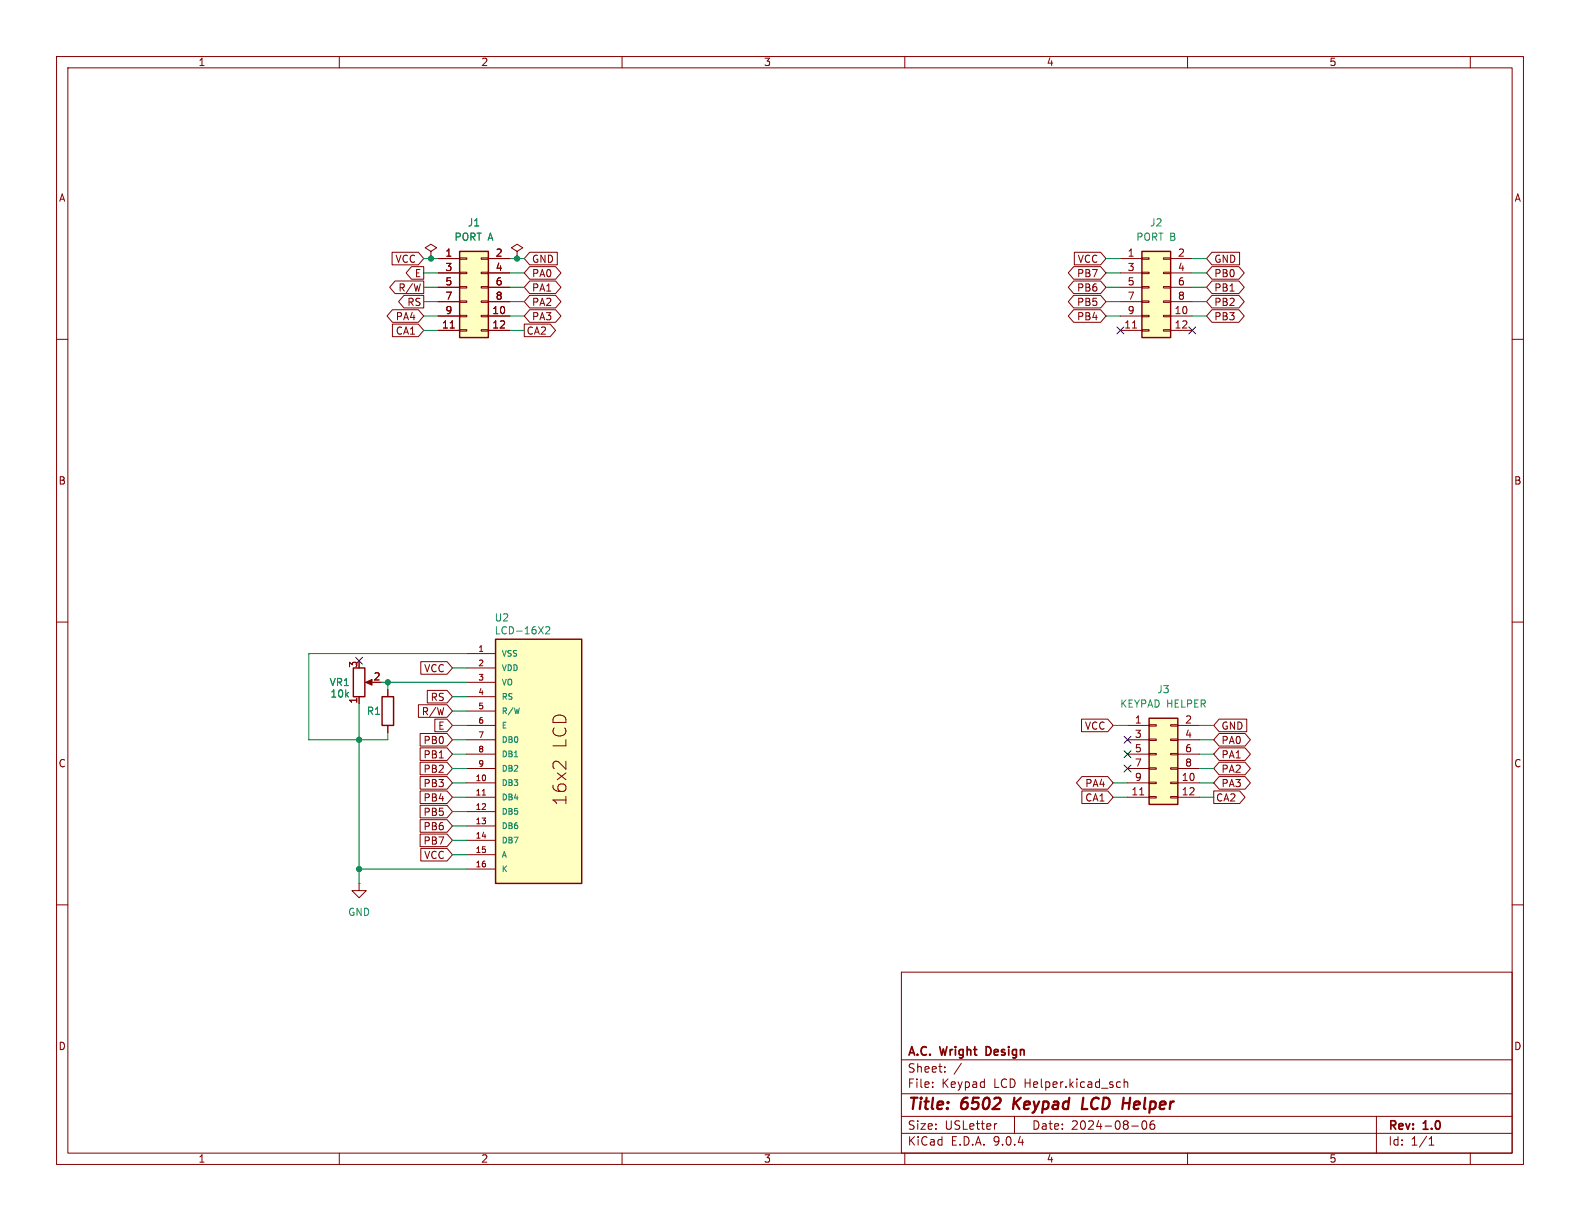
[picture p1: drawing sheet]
<svg xmlns="http://www.w3.org/2000/svg" width="279mm" height="216mm" viewBox="0 0 279 216" stroke-linecap="round" stroke-linejoin="round" font-family="sans-serif">
<g fill="none" stroke="#840000" stroke-width=".18">
<path d="M10 10h259.4v195.9h-259.4zM12 12h255.4v191.9h-255.4zM60 10v2M110 10v2M160 10v2M210 10v2M260 10v2M10 60h2M267.4 60h2M10 110h2M267.4 110h2M10 160h2"/>
<path d="M159.4 171.9h108v32h-108zM267.4 160h2M159.4 197.4h108M159.4 193.4h108M159.4 187.4h108M164.9 192.1v.2M164.9 191.4v.1M167.1 189.4v.2M167.1 188.7v.1M170 188l-1.3 1.9M176.3 198.7l-.3 .1M179.4 197.4v3"/>
<path d="M197.7 191.3l.4 .1M198.1 192.2l-.4 .1M198.8 191.4l.2-.1 .4 .1v.9M198.8 190.8v1.5M200.1 199.1h1.2M202.1 198.3a.81 .81 0 0 0 .3 1.4l.2-.2 .2-.4-.2-.8M203.6 198.3a1.17 1.17 0 0 0-.1 1.3h.6l.1-.6-.3-.2h-.4l-.1 .2M243.4 197.4v6.5M60 203.9v2M110 203.9v2M159.4 200.4h108M160 203.9v2"/>
<path d="M210 203.9v2M252.7 202.5h.9M252.7 201.4l.4-.4v1.5M260 203.9v2"/>
</g>
<path d="M179.4 194.1l-.3 2M180.5 194.1l-1.3 1.1M191.6 194.1l-.3 2h1M199.9 194.1l-.3 2" fill="none" stroke="#840000" stroke-width=".4"/>
<path d="M174.7 185.1h-.3v1.5h.3" fill="none" stroke="#840000" stroke-width=".3"/>
<path d="M87.6 113h15.3v43.2h-15.3z" fill="#ffffc2"/>
<path d="M87.6 113h15.3v43.2h-15.3z" fill="none" stroke="#840000" stroke-width=".25"/>
<g fill="none" stroke="#840000" stroke-width=".18">
<path d="M82.5 115.6h5.1M82.5 118.1h5.1M82.5 120.7h5.1M82.5 123.2h5.1M82.5 125.7h5.1M82.5 128.3h5.1M82.5 130.8h5.1M82.5 133.4h5.1M82.5 135.9h5.1M82.5 138.4h5.1M98 134.7l.2-.1 .6 .1M100.1 134.6v1.4"/>
<path d="M82.5 141h5.1M82.5 143.5h5.1M82.5 146.1h5.1M82.5 148.6h5.1M82.5 151.1h5.1M82.5 153.7h5.1M85.3 140.6h.6"/>
</g>
<path d="M96.5 110.9l.5-.1 .2 .4-.8 .9h.8" fill="none" stroke="#008484" stroke-width=".18"/>
<path d="M203.2 127h5.1v15.2h-5.1z" fill="#ffffc2"/>
<path d="M203.2 127h5.1v15.2h-5.1z" fill="none" stroke="#840000" stroke-width=".25"/>
<g fill="none" stroke="#840000" stroke-width=".18">
<path d="M199.4 128.3h3.8M199.4 130.8h3.8M199.4 133.4h3.8M199.4 135.9h3.8M199.4 138.4h3.8M203.2 128.1h1.3v.3h-1.3zM203.2 130.7h1.3v.2h-1.3zM203.2 133.2h1.3v.3h-1.3zM203.2 135.8h1.3v.2h-1.3zM203.2 138.3h1.3v.3h-1.3zM207 128.1h1.3v.3h-1.3zM207 130.7h1.3v.2h-1.3z"/>
<path d="M207 133.2h1.3v.3h-1.3zM207 135.8h1.3v.2h-1.3zM207 138.3h1.3v.3h-1.3zM208.3 128.3h3.8M208.3 130.8h3.8M208.3 133.4h3.8M208.3 135.9h3.8M208.3 138.4h3.8M199.4 141h3.8M201.5 140.6h.8M203.2 140.8h1.3v.3h-1.3zM207 140.8h1.3v.3h-1.3z"/>
<path d="M208.3 141h3.8"/>
</g>
<path d="M201.9 44.5h5.1v15.2h-5.1z" fill="#ffffc2"/>
<path d="M201.9 44.5h5.1v15.2h-5.1z" fill="none" stroke="#840000" stroke-width=".25"/>
<g fill="none" stroke="#840000" stroke-width=".18">
<path d="M76.2 44.5l1-.7-1-.6-1 .6 1 .7v1.2M76.2 45.7h.1M198.1 45.7h3.8M198.1 48.3h3.8M198.1 50.8h3.8M198.1 53.3h3.8M198.1 55.9h3.8M198.1 58.4h3.8M200.3 58h.7M201.9 45.6h1.3v.2h-1.3zM201.9 48.1h1.3v.3h-1.3zM201.9 50.7h1.3v.2h-1.3z"/>
<path d="M201.9 53.2h1.3v.3h-1.3zM201.9 55.8h1.3v.2h-1.3zM201.9 58.3h1.3v.2h-1.3zM205.7 45.6h1.3v.2h-1.3zM205.7 48.1h1.3v.3h-1.3zM205.7 50.7h1.3v.2h-1.3zM205.7 53.2h1.3v.3h-1.3zM205.7 55.8h1.3v.2h-1.3zM205.7 58.3h1.3v.2h-1.3zM207 45.7h3.8M207 48.3h3.8M207 50.8h3.8"/>
<path d="M207 53.3h3.8M207 55.9h3.8M207 58.4h3.8"/>
</g>
<path d="M81.3 44.5h5.1v15.2h-5.1z" fill="#ffffc2"/>
<path d="M81.3 44.5h5.1v15.2h-5.1zM62.5 118.1h2v5.1h-2zM67.6 123.2h2v5.1h-2z" fill="none" stroke="#840000" stroke-width=".25"/>
<g fill="none" stroke="#840000" stroke-width=".18">
<path d="M69.3 44.6h4.7l.9 1.1-.9 1.1h-4.7zM69.4 54.8h4.6l.9 1.1-.9 1.1h-4.6l-1-1.1zM69.4 57.3h4.6l.9 1.1-.9 1.1h-4.6zM69.9 49.7h5v2.2h-5l-1-1.1zM71.4 52.2h3.5v2.3h-3.5l-.9-1.2zM72.8 47.1h2.1v2.3h-2.1l-1-1.1zM76.2 45.7h.1M77.5 45.7h3.8M77.5 48.3h3.8M77.5 50.8h3.8M77.5 53.3h3.8M77.5 55.9h3.8"/>
<path d="M77.5 58.4h3.8M79.6 58h.7M81.3 45.6h1.2v.2h-1.2zM81.3 48.1h1.2v.3h-1.2zM81.3 50.7h1.2v.2h-1.2zM81.3 53.2h1.2v.3h-1.2zM81.3 55.8h1.2v.2h-1.2zM81.3 58.3h1.2v.2h-1.2zM85.1 45.6h1.3v.2h-1.3zM85.1 48.1h1.3v.3h-1.3zM85.1 50.7h1.3v.2h-1.3zM85.1 53.2h1.3v.3h-1.3z"/>
<path d="M85.1 55.8h1.3v.2h-1.3zM85.1 58.3h1.3v.2h-1.3zM86.4 45.7h3.8M86.4 48.3h3.8M86.4 50.8h3.8M86.4 53.3h3.8M86.4 55.9h3.8M86.4 58.4h3.8M91.4 44.5l1.1-.7-1.1-.6-1 .6 1 .7v1.2M91.4 45.7h.1M92.7 57.3h4.6l.9 1.1-.9 1.1h-4.6zM93.7 52.2h4.5l1 1.1-1 1.2h-4.5l-1-1.2z"/>
<path d="M93.7 49.7h4.5l1 1.1-1 1.1h-4.5l-1-1.1zM93.7 54.8h4.5l1 1.1-1 1.1h-4.5l-1-1.1zM93.7 44.6h4.8v2.2h-4.8l-1-1.1zM93.7 47.1h4.5l1 1.2-1 1.1h-4.5l-1-1.1zM189.9 47.1h4.7l1 1.2-1 1.1h-4.7l-1-1.1zM189.9 52.2h4.7l1 1.1-1 1.2h-4.7l-1-1.2zM189.9 54.8h4.7l1 1.1-1 1.1h-4.7l-1-1.1zM189.9 49.7h4.7l1 1.1-1 1.1h-4.7l-1-1.1zM190 44.6h4.6l1 1.1-1 1.1h-4.6zM214.3 47.1h4.8l.9 1.2-.9 1.1h-4.8l-.9-1.1zM214.3 44.6h4.9v2.2h-4.9l-.9-1.1zM214.3 49.7h4.8l.9 1.1-.9 1.1h-4.8l-.9-1.1z"/>
<path d="M214.3 54.8h4.8l.9 1.1-.9 1.1h-4.8l-.9-1.1zM214.3 52.2h4.8l.9 1.1-.9 1.2h-4.8l-.9-1.2zM74.4 117h4.7l.9 1.1-.9 1.1h-4.7zM63.5 123.2v1.3M65 120.7h1M68.6 121.9v1.3M68.6 128.3v1.2M74 124.6h5.1l.9 1.1-.9 1.1h-5.1zM74.3 129.7h4.8l.9 1.1-.9 1.1h-4.8zM74.3 134.8h4.8l.9 1.1-.9 1.1h-4.8zM74.3 137.3h4.8l.9 1.1-.9 1.1h-4.8zM74.3 139.9h4.8l.9 1.1-.9 1.1h-4.8z"/>
<path d="M74.3 132.2h4.8l.9 1.2-.9 1.1h-4.8zM75.6 122.1h3.5l.9 1.1-.9 1.1h-3.5zM76.9 127.2h2.2l.9 1.1-.9 1.1h-2.2zM191.3 127.2h4.6l.9 1.1-.9 1.1h-4.6zM191.3 137.3h4.6l.9 1.1-.9 1.1h-4.6l-.9-1.1zM191.3 139.9h4.6l.9 1.1-.9 1.1h-4.6zM214.6 139.9h4.6l1 1.1-1 1.1h-4.6zM215.6 129.7h4.6l.9 1.1-.9 1.1h-4.6l-1-1.1zM215.6 127.2h4.9v2.2h-4.9l-1-1.1zM215.6 132.2h4.6l.9 1.2-.9 1.1h-4.6l-1-1.1zM215.6 137.3h4.6l.9 1.1-.9 1.1h-4.6l-1-1.1zM215.6 134.8h4.6l.9 1.1-.9 1.1h-4.6l-1-1.1z"/>
<path d="M63.5 156.2v1.3h1.3l-1.3 1.3-1.3-1.3h1.3M63.5 156.2h.1M74.3 142.4h4.8l.9 1.1-.9 1.1h-4.8zM74.3 144.9h4.8l.9 1.2-.9 1.1h-4.8zM74.3 147.5h4.8l.9 1.1-.9 1.1h-4.8zM74.4 150h4.7l.9 1.1-.9 1.1h-4.7z"/>
</g>
<path d="M64.6 120.7l1.2-.6v1.1z" fill="#840000" stroke="#840000" stroke-width=".18"/>
<g fill="none" stroke="#008400" stroke-width=".18">
<path d="M74.9 53.3h2.6M74.9 58.4h2.6M74.9 48.3h2.6M74.9 50.8h2.6M74.9 55.9h2.6M74.9 45.7h2.6M90.2 53.3h2.5M90.2 58.4h2.5M90.2 48.3h2.5M90.2 50.8h2.5M90.2 55.9h2.5M90.2 45.7h2.5"/>
<path d="M195.6 53.3h2.5M195.6 48.3h2.5M195.6 50.8h2.5M195.6 55.9h2.5M195.6 45.7h2.5M210.8 53.3h2.6M210.8 48.3h2.6M210.8 50.8h2.6M210.8 55.9h2.6M210.8 45.7h2.6M80 118.1h2.5M82.5 115.6h-27.9v15.2h14v-1.3"/>
<path d="M63.5 124.5v31.7M67.3 120.7h15.2M68.6 120.7v1.2M80 135.9h2.5M80 138.4h2.5M80 130.8h2.5M80 133.4h2.5M80 128.3h2.5M80 125.7h2.5M80 123.2h2.5M196.8 138.4h2.6M196.8 128.3h2.6"/>
<path d="M212.1 135.9h2.5M212.1 138.4h2.5M212.1 130.8h2.5M212.1 133.4h2.5M212.1 128.3h2.5M63.5 153.7h19M80 141h2.5M80 151.1h2.5M80 143.5h2.5M80 146.1h2.5M80 148.6h2.5M196.8 141h2.6"/>
<path d="M212.1 141h2.5"/>
</g>
<path d="M197.5 57.8l1.2 1.2M198.7 57.8l-1.2 1.2M210.2 57.8l1.2 1.2M211.4 57.8l-1.2 1.2M62.9 116.2l1.2 1.2M64.1 116.2l-1.2 1.2M198.8 130.2l1.2 1.2M198.8 135.3l1.2 1.2M198.8 132.7l1.2 1.3M200 130.2l-1.2 1.2M200 135.3l-1.2 1.2M200 132.7l-1.2 1.3" fill="none" stroke="#000084" stroke-width=".18"/>
<g fill="#008400" stroke="#008400" stroke-width=".18">
<circle cx="91.4" cy="45.7" r=".46"/>
<circle cx="68.6" cy="120.7" r=".46"/>
<circle cx="76.2" cy="45.7" r=".46"/>
<circle cx="63.5" cy="130.8" r=".46"/>
<circle cx="63.5" cy="153.7" r=".46"/>
</g>
<g font-size="3.2" fill="#840000">
<text x="100.4" y="132.4" transform="rotate(-90 100.4 132.4)">LCD</text>
<text x="100.4" y="142.5" transform="rotate(-90 100.4 142.5)">16x2</text>
</g>
<g font-size="2.8" fill="#840000">
<text x="160.4" y="196.8">Title:</text>
<text x="170.1" y="196.8">6502</text>
<text x="180" y="196.8">Keypad</text>
<text x="193" y="196.8">LCD</text>
<text x="200.9" y="196.8">Helper</text>
</g>
<g font-size="2.1" fill="#840000">
<text x="160.4" y="189.9">Sheet:</text>
<text x="160.4" y="187.1">A.C.</text>
<text x="166.4" y="187.1">Wright</text>
<text x="175" y="187.1">Design</text>
<text x="160.4" y="192.6">File:</text>
<text x="166.5" y="192.6">Keypad</text>
<text x="175.8" y="192.6">LCD Helper.kicad_sch</text>
<text x="160.4" y="202.8">KiCad</text>
<text x="160.4" y="200">Size:</text>
<text x="167.1" y="200">USLetter</text>
<text x="168.1" y="202.8">E.D.A.</text>
<text x="175.7" y="202.8">9.0.4</text>
<text x="182.4" y="200">Date:</text>
<text x="189.4" y="200">2024-08-06</text>
<text x="245.4" y="200.2">Rev:</text>
<text x="245.4" y="202.8">Id:</text>
<text x="249.5" y="202.8">1/1</text>
<text x="251.8" y="200.2">1.0</text>
</g>
<g font-size="1.8" fill="#840000">
<text x="35" y="11.9">1</text>
<text x="85" y="11.9">2</text>
<text x="135" y="11.9">3</text>
<text x="185" y="11.9">4</text>
<text x="235" y="11.9">5</text>
<text x="10.3" y="35.9">A</text>
<text x="267.7" y="35.9">A</text>
<text x="69.8" y="46.7">VCC</text>
<text x="78.7" y="45.5">1</text>
<text x="87.6" y="45.5">2</text>
<text x="94" y="46.7">GND</text>
<text x="190.5" y="46.7">VCC</text>
<text x="199.3" y="45.5">1</text>
<text x="208.2" y="45.5">2</text>
<text x="214.6" y="46.7">GND</text>
<text x="70.4" y="51.8">R/W</text>
<text x="73.3" y="49.2">E</text>
<text x="78.7" y="48">3</text>
<text x="78.7" y="50.5">5</text>
<text x="78.7" y="53.1">7</text>
<text x="87.6" y="48">4</text>
<text x="87.6" y="50.5">6</text>
<text x="87.6" y="53.1">8</text>
<text x="94" y="51.8">PA1</text>
<text x="94" y="49.2">PA0</text>
<text x="190.4" y="49.2">PB7</text>
<text x="190.4" y="51.8">PB6</text>
<text x="199.3" y="48">3</text>
<text x="199.3" y="50.5">5</text>
<text x="199.3" y="53.1">7</text>
<text x="208.2" y="48">4</text>
<text x="208.2" y="50.5">6</text>
<text x="208.2" y="53.1">8</text>
<text x="214.6" y="49.2">PB0</text>
<text x="214.6" y="51.8">PB1</text>
<text x="69.9" y="56.8">PA4</text>
<text x="69.9" y="59.4">CA1</text>
<text x="71.9" y="54.3">RS</text>
<text x="78.1" y="58.2">11</text>
<text x="78.7" y="55.6">9</text>
<text x="87" y="55.6">10</text>
<text x="87" y="58.2">12</text>
<text x="93" y="59.4">CA2</text>
<text x="94" y="54.3">PA2</text>
<text x="94" y="56.8">PA3</text>
<text x="190.4" y="54.3">PB5</text>
<text x="190.4" y="56.8">PB4</text>
<text x="198.7" y="58.2">11</text>
<text x="199.3" y="55.6">9</text>
<text x="207.6" y="55.6">10</text>
<text x="207.6" y="58.2">12</text>
<text x="214.6" y="56.8">PB3</text>
<text x="214.6" y="54.3">PB2</text>
<text x="10.3" y="85.9">B</text>
<text x="267.7" y="85.9">B</text>
<text x="63.2" y="118.2" transform="rotate(-90 63.2 118.2)">3</text>
<text x="74.9" y="119.1">VCC</text>
<text x="63.2" y="124.5" transform="rotate(-90 63.2 124.5)">1</text>
<text x="66" y="120.4">2</text>
<text x="76.1" y="124.1">RS</text>
<text x="74.5" y="126.7">R/W</text>
<text x="74.8" y="131.8">PB0</text>
<text x="77.4" y="129.2">E</text>
<text x="191.7" y="129.2">VCC</text>
<text x="200.6" y="128">1</text>
<text x="200.6" y="130.6">3</text>
<text x="209.5" y="128">2</text>
<text x="209.5" y="130.6">4</text>
<text x="215.9" y="131.8">PA0</text>
<text x="215.9" y="129.2">GND</text>
<text x="10.3" y="135.9">C</text>
<text x="74.8" y="136.8">PB2</text>
<text x="74.8" y="134.3">PB1</text>
<text x="200.6" y="133.1">5</text>
<text x="200.6" y="135.6">7</text>
<text x="209.5" y="133.1">6</text>
<text x="209.5" y="135.6">8</text>
<text x="215.9" y="134.3">PA1</text>
<text x="215.9" y="136.8">PA2</text>
<text x="267.7" y="135.9">C</text>
<text x="74.8" y="139.4">PB3</text>
<text x="74.8" y="141.9">PB4</text>
<text x="191.8" y="139.4">PA4</text>
<text x="191.8" y="141.9">CA1</text>
<text x="200" y="140.7">11</text>
<text x="200.6" y="138.2">9</text>
<text x="208.9" y="138.2">10</text>
<text x="208.9" y="140.7">12</text>
<text x="214.9" y="141.9">CA2</text>
<text x="215.9" y="139.4">PA3</text>
<text x="74.8" y="144.5">PB5</text>
<text x="74.8" y="147">PB6</text>
<text x="74.8" y="149.5">PB7</text>
<text x="74.9" y="152.1">VCC</text>
<text x="10.3" y="185.9">D</text>
<text x="267.7" y="185.9">D</text>
<text x="35" y="205.8">1</text>
<text x="85" y="205.8">2</text>
<text x="135" y="205.8">3</text>
<text x="185" y="205.8">4</text>
<text x="235" y="205.8">5</text>
</g>
<g font-size="1.8" fill="#008484">
<text x="82.6" y="40.2">J1</text>
<text x="203.3" y="40.2">J2</text>
<text x="80.3" y="42.8">PORT A</text>
<text x="200.8" y="42.8">PORT B</text>
<text x="87.4" y="112.4">LCD-16X2</text>
<text x="87.4" y="110.1">U2</text>
<text x="58.2" y="121.5">VR1</text>
<text x="58.3" y="123.5">10k</text>
<text x="198" y="125.3">KEYPAD HELPER</text>
<text x="204.5" y="122.8">J3</text>
<text x="64.8" y="126.6">R1</text>
<text x="61.5" y="162.2">GND</text>
</g>
<g font-size="1.4" fill="#840000">
<text x="84.5" y="115.3">1</text>
<text x="84.5" y="117.9">2</text>
<text x="84.5" y="120.4">3</text>
<text x="84.5" y="122.9">4</text>
<text x="84.5" y="125.5">5</text>
<text x="84.5" y="128">6</text>
<text x="84.5" y="130.6">7</text>
<text x="84.5" y="133.1">8</text>
<text x="84.5" y="135.6">9</text>
<text x="84" y="138.2">10</text>
<text x="84" y="140.7">11</text>
<text x="84" y="143.3">12</text>
<text x="84" y="145.8">13</text>
<text x="84" y="148.3">14</text>
<text x="84" y="150.9">15</text>
<text x="84" y="153.4">16</text>
</g>
<g font-size="1.4" fill="#008484">
<text x="88.6" y="116.3">VSS</text>
<text x="88.6" y="118.8">VDD</text>
<text x="88.6" y="121.4">VO</text>
<text x="88.6" y="123.9">RS</text>
<text x="88.6" y="126.5">R/W</text>
<text x="88.6" y="129">E</text>
<text x="88.6" y="131.5">DB0</text>
<text x="88.6" y="134.1">DB1</text>
<text x="88.6" y="136.6">DB2</text>
<text x="88.6" y="139.2">DB3</text>
<text x="88.6" y="141.7">DB4</text>
<text x="88.6" y="144.2">DB5</text>
<text x="88.6" y="146.8">DB6</text>
<text x="88.6" y="149.3">DB7</text>
<text x="88.6" y="151.9">A</text>
<text x="88.6" y="154.4">K</text>
</g>
</svg>
